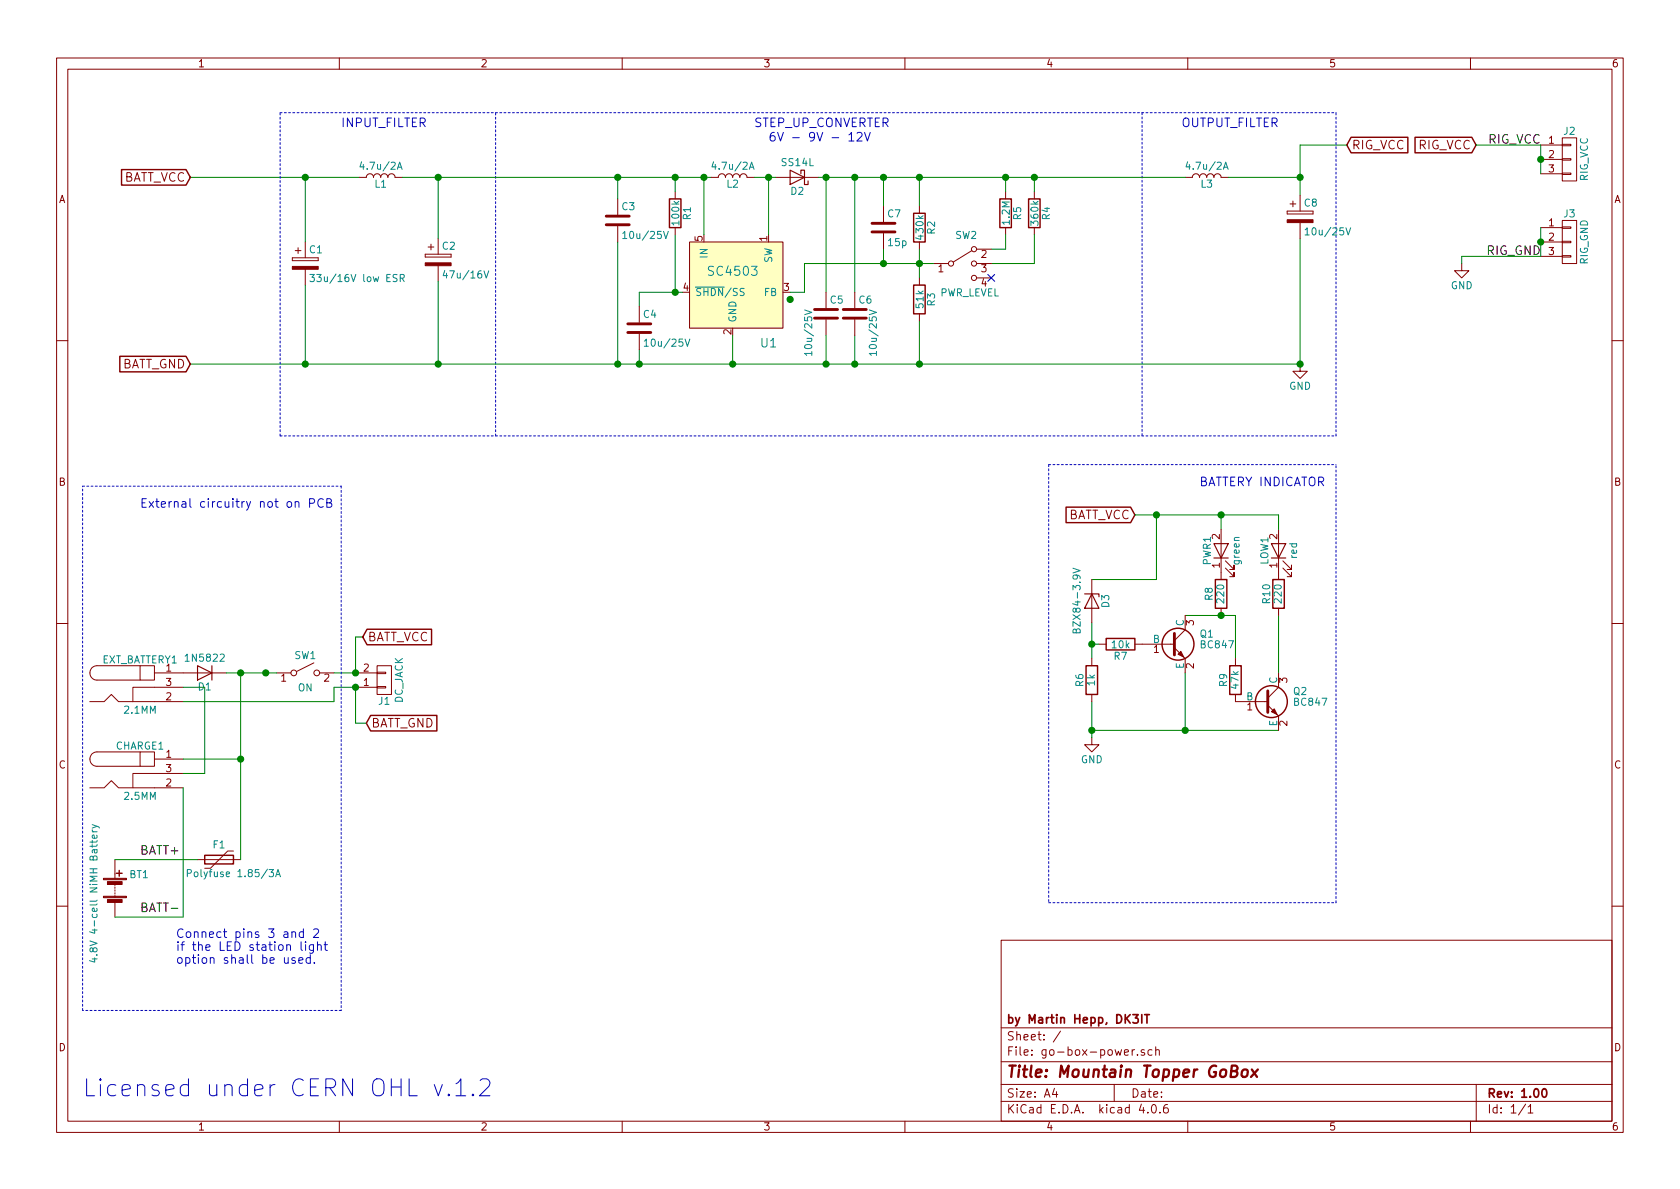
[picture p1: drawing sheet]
<svg xmlns="http://www.w3.org/2000/svg" width="297mm" height="210mm" viewBox="0 0 297 210" stroke-linecap="round" stroke-linejoin="round" font-family="sans-serif">
<g fill="none" stroke="#840000" stroke-width=".18">
<path d="M10 10.3h277v189.9h-277zM12 12.2h273v186.1h-273zM60 10.3v1.9M110 10.3v1.9M160 10.3v1.9M210 10.3v1.9M260 10.3v1.9M63.5 31.4h1.3a.63 .63 0 0 1 .6-.7 .63 .63 0 0 1 .6 .7 .63 .63 0 0 1 .7-.7 .63 .63 0 0 1 .6 .7 .63 .63 0 0 1 .6-.7 .63 .63 0 0 1 .7 .7 .63 .63 0 0 1 .6-.7 .63 .63 0 0 1 .6 .7h1.3M109.2 35.2v2.8M109.2 40v2.8M119.4 33.9v1.3M125.7 31.4h1.3a.63 .63 0 0 1 .6-.7 .63 .63 0 0 1 .7 .7 .63 .63 0 0 1 .6-.7 .63 .63 0 0 1 .6 .7 .63 .63 0 0 1 .7-.7 .63 .63 0 0 1 .6 .7 .63 .63 0 0 1 .6-.7 .63 .63 0 0 1 .7 .7h1.2"/>
<path d="M137.2 31.4h7.6M156.2 36.4v2.8M162.6 36.4v1.3M177.8 33.9v1.3M182.9 33.9v1.3M209.5 31.4h1.3a.63 .63 0 0 1 .7-.7 .63 .63 0 0 1 .6 .7 .63 .63 0 0 1 .6-.7 .63 .63 0 0 1 .7 .7 .63 .63 0 0 1 .6-.7 .63 .63 0 0 1 .6 .7 .63 .63 0 0 1 .7-.7 .63 .63 0 0 1 .6 .7h1.3M227.6 37.3v.5zM227.6 37.8h4.6zM227.6 37.3h4.6zM228.1 36.1h1M228.6 35.6v1M229.9 34.5v2.8"/>
<path d="M229.9 39.4v2.8M232.2 37.3v.5zM272.4 25.6h3.8M272.4 28.2h3.8M272.4 30.7h3.8M276.2 30.6h1.5v.3h-1.5zM276.2 28.1h1.5v.2h-1.5zM276.2 25.5h1.5v.3h-1.5zM276.2 24.4h2.6v7.6h-2.6zM276.2 39h2.6v7.6h-2.6zM51.7 45.6v.5zM51.7 46.1h4.6z"/>
<path d="M51.7 45.6h4.6zM52.2 44.3h1M52.7 43.8v1M54 42.8v2.8M54 47.6v2.8M56.3 45.6v.5zM75.2 45v.5zM75.2 45.5h4.6zM75.2 45h4.6zM75.7 43.7h1M76.2 43.2v1M77.5 42.2v2.8"/>
<path d="M77.5 47v2.8M79.8 45v.5zM113 54.2v2.8M113 59v2.8M119.4 40.3v1.2M121.9 42.8h16.5v15.2h-16.5zM146 51.7v2.8M146 56.5v2.8M151.1 51.7v2.8M151.1 56.5v2.8M156.2 41.3v2.8M162.6 42.8v1.3"/>
<path d="M162.6 49.1v1.3M162.6 55.5v1.3M165.1 46.6h2.5M171.8 44.3l-3.3 2M172.7 46.6h2.6M172.7 44.1h2.6M172.7 49.1h2.6M177.8 40.3v1.2M182.9 40.3v1.2M258.4 46.6v1.3h-1.2l1.2 1.2 1.3-1.2h-1.3M272.4 40.3h3.8M272.4 42.8h3.8"/>
<path d="M272.4 45.3h3.8M276.2 45.2h1.5v.3h-1.5zM276.2 42.7h1.5v.2h-1.5zM276.2 40.1h1.5v.3h-1.5zM10 60.2h2M229.9 64.4v1.3h1.2l-1.2 1.2-1.3-1.2h1.3M285 60.2h2M215.9 93.6v8.9M216.7 99.2l1.5 1.5v-.8v.8h-.8M226.1 93.6v8.9M226.8 99.2l1.5 1.5v-.8v.8h-.7M10 110.3h2"/>
<path d="M24.8 117.7h2.5v2.6h-2.5zM24.8 117.7h-7.7a1.27 1.27 0 0 0-1.2 1.3 1.27 1.27 0 0 0 1.2 1.3h7.7M27.3 119h12.7M48.9 119h2.5M55.5 117.2l-3 1.5M56.5 119h2.6M62.9 119h3.8M66.7 118.9h1.5v.2h-1.5zM66.7 117.7h2.5v5.1h-2.5zM193 102.5v7.6M193 116.5v1.2M194.3 113.9h1.3"/>
<path d="M200.7 113.9h6.9M207.6 114.5l1.9 2v2.5M209.5 108.8v2.6l-1.9 1.9M215.9 107.6v1.2M216.7 100.5l1.5 1.5v-.8v.8h-.8M218.4 116.5v1.2M226.1 107.6v1.2M226.1 119v2.5l-1.9 1.9M226.8 100.5l1.5 1.5v-.8v.8h-.7M285 110.3h2M15.9 124.1h2.5l1.3-1.3 1.3 1.3h11.4M15.9 139.3h2.5l1.3-1.3 1.3 1.3h11.4"/>
<path d="M24.8 133h2.5v2.5h-2.5zM24.8 133h-7.7a1.27 1.27 0 0 0-1.2 1.2 1.27 1.27 0 0 0 1.2 1.3h7.7M27.3 134.2h5.1M32.4 121.5h-8.9v2.6M32.4 136.8h-8.9v2.5M62.9 121.5h3.8M66.7 121.4h1.5v.3h-1.5zM193 130.4v1.3h1.3l-1.3 1.3-1.2-1.3h1.2M193 122.8v1.3M218.4 122.8v1.3h5.8M224.2 124.7l1.9 1.9v2.6M20.3 152v3.3"/>
<path d="M20.3 156.3v.3M20.3 156.8v.3M20.3 157.3v.3M20.3 157.9v.2M20.3 158.4v.2M20.3 159.6v2.6M34.9 152h7.6M41.3 150.5h-1l-3.1 3h-1M10 160.2h2M177 166.3h108v32h-108zM285 160.2h2M60 198.3v1.9"/>
<path d="M110 198.3v1.9M160 198.3v1.9M177 194.8h108M177 191.8h108M177 187.8h108M177 181.8h108M186.4 192.5l-.3 1h.9M186.8 193v1M187.5 182.3l-1.3 2M197 191.8v3M200.2 185.6v1M200.6 185.6l-.4 .3"/>
<path d="M201.1 186.5v.1M201.8 195.2l-.4 1.1h1M202.3 185.7a.37 .37 0 0 0-.5 .1v.2l.5 .2 .1 .1-.2 .3-.4-.1M202.9 196.7v.1M203.7 185.7l-.4-.1-.3 .3v.6l.3 .1 .4-.1M203.8 195.4l.1-.1a.81 .81 0 0 1 .6 .6 .81 .81 0 0 1-.3 .8l-.1 .1a.8 .8 0 0 1-.6-.6 .8 .8 0 0 1 .3-.8zM204.3 185.7l.2-.1 .4 .1 .1 .9M204.3 185.1v1.5M205.1 196.7v.1M206.4 195.3a.59 .59 0 0 0-.7 .7l.1 .7 .2 .1 .5-.1 .1-.5-.2-.2-.4-.1-.3 .3M210 198.3v1.9M260 198.3v1.9"/>
<path d="M261 191.8v6.5M269.7 195.2l-1.2 2M270.2 195.8l.4-.5v1.5M270.2 196.8h.8"/>
<circle cx="168.1" cy="46.6" r=".46"/>
<circle cx="172.2" cy="46.6" r=".46"/>
<circle cx="172.2" cy="49.1" r=".46"/>
<circle cx="172.2" cy="44.1" r=".46"/>
<circle cx="51.9" cy="119" r=".51"/>
<circle cx="56" cy="119" r=".51"/>
</g>
<path d="M200.3 179.4h.9l-.5 .6 .5 .1v.7l-.2 .1-.7-.1M201.9 179.4v1.5M202.4 179.4h.8M202.8 179.4v1.5M272.8 192.7l.2-.2a.81 .81 0 0 1 .6 .6 .81 .81 0 0 1-.3 .8l-.2 .1a.79 .79 0 0 1-.3-1.3z" fill="none" stroke="#840000" stroke-width=".3"/>
<path d="M219.7 189.3a.51 .51 0 0 1 .5-.2 .51 .51 0 0 1 .4 .4l-.1 .6a.54 .54 0 0 1-.5 .4 .54 .54 0 0 1-.5-.4zM221.3 189.1l.9 1.3M222.4 189.1l-1.2 1.3" fill="none" stroke="#840000" stroke-width=".41"/>
<g fill="none" stroke="#0000c2" stroke-width=".18">
<path d="M150.1 23.8l.4-.4v1.5M150.1 24.9h.9M151.5 23.6l.3-.2h.3l.2 .2 .1 .2-.1 .3-.8 .8h.9M152.9 23.4l.5 1.5 .5-1.5M52.2 88.8h.1a.36 .36 0 0 1 .6 .1v.8M54.7 89l.8-.1 .1-.2-.1-.4-.2-.1h-.6v1.5M57.1 88.3a.62 .62 0 0 0-.7 0 .62 .62 0 0 0-.2 .7 .58 .58 0 0 0 .3 .6 .58 .58 0 0 0 .6 0M57.8 88.9l.6-.1 .2-.2-.1-.3-.2-.1h-.5v1.5h.6l.2-.1 .1-.4-.4-.3M51.6 164.9l.1-.1a.36 .36 0 0 1 .6 .2v.8M52.2 169.4l-.4-.1-.2 .3 .1 .2 .5 .1v.4h-.6M52.8 169.8l.8-.1-.1-.3-.4-.1-.3 .3 .1 .7h.6M53.2 166.5v1.4l.3 .2"/>
<path d="M53.6 164.8a.48 .48 0 0 0-.6 .1v.7a.48 .48 0 0 0 .6 .1M53.6 164.3v1.5M54 166.5v.2M54 167.1v1M54.9 169.4a.48 .48 0 0 0-.7 .1v.7a.48 .48 0 0 0 .7 .1M54.9 168.8v1.6M55.4 167.1v1.2l-.3 .3-.3-.1M55.4 167.1a.48 .48 0 0 0-.6 .1v.7a.48 .48 0 0 0 .6 .1M55.4 164.4l.3-.1h.3l.3 .1v.3v.2l-.9 .9h.9M55.6 170.2v.2M56.1 167.2l.1-.1a.36 .36 0 0 1 .6 .2v.8M56.1 166.5v1.6"/>
<path d="M57.3 167.1h.6M57.5 166.5v1.4l.4 .2M76.8 191.8l.7 2 .7-2M79.3 193.5l.2 .1-.2 .2-.1-.2 .1-.1v.3M80.6 191.6l.6-.4 .3-.4v3M80.6 193.8h1.7M83.6 193.5l.2 .1-.2 .2-.1-.2 .1-.1v.3M84.9 191.1l.4-.3h.7a.84 .84 0 0 1 .5 1.3l-1.7 1.7h1.8"/>
</g>
<g fill="none" stroke="#840000" stroke-width=".25">
<path d="M21.5 30h11.4l.8 1.4-.8 1.3h-11.4zM118.4 35.2h2v5.1h-2zM161.5 37.7h2.1v5.1h-2.1zM176.8 35.2h2v5.1h-2zM181.9 35.2h2v5.1h-2zM238.9 24.3h10v2.7h-10l-.8-1.4zM250.2 24.3h10l.8 1.3-.8 1.4h-10zM161.5 50.4h2.1v5.1h-2.1zM21.2 63h11.7l.8 1.4-.8 1.4h-11.7zM188.5 89.7h11.4l.8 1.4-.8 1.3h-11.4zM64.9 111.3h11.4v2.7h-11.4l-.8-1.4zM192 117.7h2.1v5.1h-2.1z"/>
<path d="M195.6 112.9h5.1v2h-5.1zM214.9 102.5h2v5.1h-2zM217.4 117.7h2.1v5.1h-2.1zM225 102.5h2.1v5.1h-2.1zM65.5 126.5h11.7v2.8h-11.7l-.7-1.4zM20.6 154.4h1M21.1 153.9v1M36.2 151.3h5.1v1.5h-5.1z"/>
<circle cx="208.3" cy="113.9" r="2.82"/>
<circle cx="224.8" cy="124.1" r="2.82"/>
</g>
<path d="M139.7 30.1l2.5 1.3-2.5 1.2zM141.6 30.7v-.6h.6v2.5h.7v-.6M214.6 96.1h2.6l-1.3 2.6zM214.6 98.7h2.6M224.8 96.1h2.5l-1.2 2.6zM224.8 98.7h2.5M34.9 117.7l2.6 1.3-2.6 1.3zM37.5 117.7v2.6M191.8 105h2.5v.5M193 105l1.3 2.6h-2.5z" fill="none" stroke="#840000" stroke-width=".2"/>
<path d="M107.2 39.7h4.1M107.2 38.2h4.1M154.2 39.5h4M111 58.8h4.1M111 57.3h4.1M144 56.3h4.1M144 54.7h4.1M149.1 56.3h4.1M149.1 54.7h4.1M154.2 41h4M207.6 112v3.8M224.2 122.2v3.8" fill="none" stroke="#840000" stroke-width=".51"/>
<path d="M121.9 42.8h16.5v15.2h-16.5z" fill="#ffffc2" stroke="#ffffc2" stroke-width=".18"/>
<g fill="none" stroke="#008484" stroke-width=".18">
<path d="M70.3 29.9l.4-1.2 .4 1.2M70.4 29.6h.6M132.5 29.9l.4-1.2 .4 1.2M132.6 29.6h.6M216.3 29.9l.4-1.2 .4 1.2M216.4 29.6h.6M54.8 48.5h.8l-.5 .5 .4 .1v.6l-.2 .1-.5-.1M70.8 49.2l.6-.1v-.5l-.6-.1v1.3M71.1 49.2l.4 .6M78.6 47.8l-.2 .9h.7M85.6 47.9l.4 1.3 .4-1.3M110.1 41.3l.4-.4v1.3"/>
<path d="M110.1 42.2h.7M117.3 40.9l.4 1.3 .5-1.3M121.1 60l.4 1.2 .5-1.2M122.9 50.8h5.2M131.6 51l-.7 .1v.4l.5 .2 .2 .3-.3 .3-.4-.1M142.3 54.8l1.2 .4-1.2 .4M153.7 54.8l1.3 .4-1.3 .4M230.8 40.6l.3-.3v1.2M230.8 41.5h.7M238 40.3l.4 1.2 .4-1.2M113.9 60.3l.4-.3v1.2M113.9 61.2h.7"/>
<path d="M143.5 62.5h-1.2l.3 .4M143.5 62.1v.8M155 62.5h-1.3l.4 .4M155 62.1v.8M189.7 100.5l1.3 .4-1.3 .4M190.3 111.5l.3-.3h.3l.1 .2v.5h-1.3l.1-.6h.4l.1 .6M16.3 146.7l.3 .4M16.3 145.8l1.2 .4 .1 .2M16.3 147.1h.9M17.1 147.7l.1 .4-.2 .1h-.6v-.5l.2-.1 .1 .6M17.2 146.1l-.9 .3M33.1 154.4h.6l.1-.5-.7-.1v1.2"/>
<path d="M47.6 153.8h.8l-.5 .4 .4 .2v.5l-.2 .1-.5-.1M48.7 155l.4-1.2 .5 1.2M48.9 154.7h.6M16.3 169.6h.9M16.7 169.4v.7l-.9-.2M17 168.9h.2"/>
</g>
<g fill="#840000" stroke="#840000" stroke-width=".18">
<path d="M51.7 47.1h4.6v.5h-4.6z"/>
<path d="M18.3 158.5h4.1v.2h-4.1z"/>
<path d="M18.3 155.3h4.1v.3h-4.1z"/>
<path d="M19 159.1h2.6v.5h-2.6z"/>
<path d="M19 155.9h2.6v.5h-2.6z"/>
<path d="M75.2 46.5h4.6v.5h-4.6z"/>
<path d="M227.6 38.9h4.6v.5h-4.6z"/>
<path d="M208.3 115.7l.5-.5 .5 1z"/>
<path d="M224.8 125.9l.5-.6 .5 1.1z"/>
</g>
<g fill="none" stroke="#0000c2" stroke-width=".18" stroke-dasharray=".3 .4">
<path d="M49.5 19.9h186.7M201.9 19.9v57.2M49.5 77.1h186.7M49.5 77.1v-57.2M87.6 77.1v-57.2M236.2 77.1v-57.2M14.6 86h45.7M60.3 86v92.7M185.4 82.2h50.8M185.4 82.2v77.4M185.4 159.6h50.8M236.2 159.6v-77.4"/>
<path d="M14.6 178.7v-92.7M60.3 178.7h-45.7"/>
</g>
<g fill="none" stroke="#008400" stroke-width=".18">
<path d="M33.7 31.4h29.8M54 31.4v11.4M71.1 31.4h54.6M77.5 31.4v10.8M109.2 31.4v3.8M119.4 31.4v2.5M124.5 31.4v10.1M133.3 31.4h3.9M135.9 31.4v10.1M144.8 31.4h64.7M146 31.4v20.3M151.1 31.4v20.3"/>
<path d="M156.2 31.4v5M162.6 31.4v5M177.8 31.4v2.5M182.9 31.4v2.5M217.2 31.4h12.7M238.1 25.6h-8.2v8.9M261 25.6h11.4v5.1M54 50.4v14M77.5 49.8v14.6M109.2 42.8v21.6M119.4 41.5v10.2M120.6 51.7h-7.6v2.5"/>
<path d="M129.5 59.3v5.1M146 59.3v5.1M151.1 59.3v5.1M156.2 44.1v2.5M162.6 44.1v5M162.6 56.8v7.6M165.1 46.6h-22.9v5.1h-2.5M177.8 41.5v2.6h-2.5M182.9 41.5v5.1h-7.6M229.9 42.2v22.2h-196.2M272.4 40.3v5h-14v1.3M113 61.8v2.6"/>
<path d="M200.7 91.1h25.4v2.5M204.5 91.1v11.4h-11.5M215.9 91.1v2.5M40 119h8.9M42.5 119v33M64.1 112.6h-1.2v6.4h-3.8M193 110.1v6.4M193 113.9h1.3M209.5 108.8h8.9v7.7M209.5 119v10.2M226.1 108.8v10.2M32.4 124.1h26.7v-2.6h3.8v6.4h1.9"/>
<path d="M32.4 134.2h10.1M32.4 139.3v22.9h-12.1M32.4 121.5h3.8v15.3h-3.8M193 124.1v6.3M193 129.2h33.1M20.3 152h14.6"/>
</g>
<g fill="#008400" stroke="#008400" stroke-width=".25">
<circle cx="124.5" cy="31.4" r=".51"/>
<circle cx="135.9" cy="31.4" r=".51"/>
<circle cx="156.2" cy="46.6" r=".51"/>
<circle cx="156.2" cy="31.4" r=".51"/>
<circle cx="162.6" cy="31.4" r=".51"/>
<circle cx="162.6" cy="46.6" r=".51"/>
<circle cx="129.5" cy="64.4" r=".51"/>
<circle cx="162.6" cy="64.4" r=".51"/>
<circle cx="182.9" cy="31.4" r=".51"/>
<circle cx="119.4" cy="31.4" r=".51"/>
<circle cx="119.4" cy="51.7" r=".51"/>
<circle cx="177.8" cy="31.4" r=".51"/>
<circle cx="215.9" cy="91.1" r=".51"/>
<circle cx="204.5" cy="91.1" r=".51"/>
<circle cx="193" cy="113.9" r=".51"/>
<circle cx="209.6" cy="129.2" r=".51"/>
<circle cx="109.2" cy="31.4" r=".51"/>
<circle cx="113" cy="64.4" r=".51"/>
<circle cx="193" cy="129.2" r=".51"/>
<circle cx="62.9" cy="119" r=".51"/>
<circle cx="42.5" cy="119" r=".51"/>
<circle cx="42.5" cy="134.2" r=".51"/>
<circle cx="62.9" cy="121.5" r=".51"/>
<circle cx="54" cy="31.4" r=".51"/>
<circle cx="77.5" cy="31.4" r=".51"/>
<circle cx="139.7" cy="53" r=".51"/>
<circle cx="109.2" cy="64.4" r=".51"/>
<circle cx="77.5" cy="64.4" r=".51"/>
<circle cx="54" cy="64.4" r=".51"/>
<circle cx="229.9" cy="31.4" r=".51"/>
<circle cx="47" cy="119" r=".51"/>
<circle cx="146.1" cy="31.4" r=".51"/>
<circle cx="151.1" cy="31.4" r=".51"/>
<circle cx="146.1" cy="64.4" r=".51"/>
<circle cx="151.1" cy="64.4" r=".51"/>
<circle cx="229.9" cy="64.4" r=".51"/>
<circle cx="215.9" cy="108.8" r=".51"/>
<circle cx="272.4" cy="42.8" r=".51"/>
<circle cx="272.4" cy="28.2" r=".51"/>
</g>
<path d="M174.7 48.5l1.2 1.3M175.9 48.5l-1.2 1.3" fill="none" stroke="#000084" stroke-width=".18"/>
<text font-size="4.2" fill="#0000c2" x="14.6" y="193.9">Licensed under CERN OHL v.1.2</text>
<text font-size="2.8" fill="#840000" x="178" y="190.5">Title: Mountain Topper GoBox</text>
<text font-size="2.2" fill="#008484" x="125.5" y="48.8">SC4503</text>
<g font-size="2.1" fill="#0000c2">
<text x="60.3" y="22.5">INPUT_FILTER</text>
<text x="133.3" y="22.5">STEP_UP_CONVERTER</text>
<text x="208.9" y="22.5">OUTPUT_FILTER</text>
<text x="135.9" y="25">6V - 9V - 12V</text>
<text x="24.8" y="89.8">External circuitry not on PCB</text>
<text x="212.1" y="86">BATTERY INDICATOR</text>
<text x="31.1" y="165.9">Connect pins 3 and 2</text>
<text x="31.1" y="168.1">if the LED station light</text>
<text x="31.1" y="170.4">option shall be used.</text>
</g>
<g font-size="2.1" fill="#840000">
<text x="239" y="26.4">RIG_VCC</text>
<text x="250.6" y="26.4">RIG_VCC</text>
<text x="21.4" y="32.1">BATT_VCC</text>
<text x="21.2" y="65.1">BATT_GND</text>
<text x="188.4" y="91.8">BATT_VCC</text>
<text x="65" y="113.4">BATT_VCC</text>
<text x="65.7" y="128.6">BATT_GND</text>
<text x="178" y="184">Sheet: /</text>
<text x="178" y="181">by Martin Hepp, DK3IT</text>
<text x="178" y="186.7">File: go-box-power.sch</text>
<text x="178" y="196.9">KiCad E.D.A. kicad 4.0.6</text>
<text x="178" y="194.1">Size: A4</text>
<text x="200" y="194.1">Date:</text>
<text x="263" y="194.1">Rev: 1.00</text>
<text x="263" y="196.9">Id: 1/1</text>
</g>
<g font-size="2.1">
<text x="263" y="25.4">RIG_VCC</text>
<text x="262.7" y="45.1">RIG_GND</text>
<text x="24.8" y="151.1">BATT+</text>
<text x="24.8" y="161.3">BATT-</text>
</g>
<text font-size="2.1" fill="#008484" x="134.5" y="61.4">U1</text>
<g font-size="1.8" fill="#840000">
<text x="35" y="11.9">1</text>
<text x="85" y="11.9">2</text>
<text x="135" y="11.9">3</text>
<text x="185" y="11.9">4</text>
<text x="235" y="11.9">5</text>
<text x="285" y="11.9">6</text>
<text x="273.8" y="25.4">1</text>
<text x="273.8" y="27.9">2</text>
<text x="10.4" y="35.9">A</text>
<text x="273.8" y="30.5">3</text>
<text x="285.4" y="35.9">A</text>
<text x="273.8" y="40">1</text>
<text x="124.2" y="42.6" transform="rotate(-90 124.2 42.6)">5</text>
<text x="135.6" y="42.6" transform="rotate(-90 135.6 42.6)">1</text>
<text x="173.5" y="45.6">2</text>
<text x="273.8" y="42.5">2</text>
<text x="273.8" y="45.1">3</text>
<text x="120.8" y="51.4">4</text>
<text x="138.6" y="51.4">3</text>
<text x="165.9" y="48.1">1</text>
<text x="173.5" y="48.1">3</text>
<text x="173.5" y="50.7">4</text>
<text x="129.3" y="59.2" transform="rotate(-90 129.3 59.2)">2</text>
<text x="10.4" y="85.9">B</text>
<text x="285.4" y="85.9">B</text>
<text x="215.6" y="100.4" transform="rotate(-90 215.6 100.4)">1</text>
<text x="225.8" y="100.4" transform="rotate(-90 225.8 100.4)">1</text>
<text x="211.1" y="110.6" transform="rotate(-90 211.1 110.6)">3</text>
<text x="29.4" y="118.7">1</text>
<text x="64.3" y="118.7">2</text>
<text x="204" y="115.4">1</text>
<text x="211.1" y="118.2" transform="rotate(-90 211.1 118.2)">2</text>
<text x="29.4" y="123.8">2</text>
<text x="29.4" y="121.3">3</text>
<text x="49.7" y="120.5">1</text>
<text x="57.3" y="120.5">2</text>
<text x="64.3" y="121.3">1</text>
<text x="220.5" y="125.6">1</text>
<text x="227.6" y="120.7" transform="rotate(-90 227.6 120.7)">3</text>
<text x="227.6" y="128.4" transform="rotate(-90 227.6 128.4)">2</text>
<text x="10.4" y="135.9">C</text>
<text x="29.4" y="134">1</text>
<text x="29.4" y="136.5">3</text>
<text x="285.4" y="135.9">C</text>
<text x="29.4" y="139.1">2</text>
<text x="10.4" y="185.9">D</text>
<text x="285.4" y="185.9">D</text>
<text x="35" y="199.9">1</text>
<text x="85" y="199.9">2</text>
<text x="135" y="199.9">3</text>
<text x="185" y="199.9">4</text>
<text x="235" y="199.9">5</text>
<text x="285" y="199.9">6</text>
</g>
<g font-size="1.8" fill="#008484">
<text x="276.5" y="23.8">J2</text>
<text x="64.2" y="30">4.7u/2A</text>
<text x="126.4" y="30">4.7u/2A</text>
<text x="138.3" y="29.4">SS14L</text>
<text x="210.2" y="30">4.7u/2A</text>
<text x="66.3" y="33.2">L1</text>
<text x="128.5" y="33.2">L2</text>
<text x="139.9" y="34.4">D2</text>
<text x="212.3" y="33.2">L3</text>
<text x="280.7" y="32.1" transform="rotate(-90 280.7 32.1)">RIG_VCC</text>
<text x="110" y="37.2">C3</text>
<text x="120.1" y="39.7" transform="rotate(-90 120.1 39.7)">100k</text>
<text x="122.1" y="38.8" transform="rotate(-90 122.1 38.8)">R1</text>
<text x="157" y="38.4">C7</text>
<text x="165.3" y="41.4" transform="rotate(-90 165.3 41.4)">R2</text>
<text x="178.5" y="39.6" transform="rotate(-90 178.5 39.6)">1.2M</text>
<text x="180.5" y="38.8" transform="rotate(-90 180.5 38.8)">R5</text>
<text x="183.6" y="39.7" transform="rotate(-90 183.6 39.7)">360k</text>
<text x="185.6" y="38.8" transform="rotate(-90 185.6 38.8)">R4</text>
<text x="230.6" y="36.5">C8</text>
<text x="231.4" y="41.6">10u/25V</text>
<text x="276.5" y="38.4">J3</text>
<text x="54.7" y="44.8">C1</text>
<text x="78.2" y="44.1">C2</text>
<text x="110.7" y="42.2">10u/25V</text>
<text x="125.1" y="45.6" transform="rotate(-90 125.1 45.6)">IN</text>
<text x="136.5" y="46.7" transform="rotate(-90 136.5 46.7)">SW</text>
<text x="157.1" y="43.5">15p</text>
<text x="163.3" y="42.2" transform="rotate(-90 163.3 42.2)">430k</text>
<text x="168.9" y="42.2">SW2</text>
<text x="280.7" y="46.8" transform="rotate(-90 280.7 46.8)">RIG_GND</text>
<text x="56.1" y="49.9">33u/16V low ESR</text>
<text x="79" y="49.2">47u/16V</text>
<text x="122.9" y="52.3">SHDN/SS</text>
<text x="135.1" y="52.3">FB</text>
<text x="146.8" y="53.7">C5</text>
<text x="151.9" y="53.7">C6</text>
<text x="166" y="52.4">PWR_LEVEL</text>
<text x="256.5" y="51.1">GND</text>
<text x="113.8" y="56.2">C4</text>
<text x="130.2" y="57" transform="rotate(-90 130.2 57)">GND</text>
<text x="163.3" y="54.4" transform="rotate(-90 163.3 54.4)">51k</text>
<text x="165.3" y="54.1" transform="rotate(-90 165.3 54.1)">R3</text>
<text x="114.6" y="61.3">10u/25V</text>
<text x="143.6" y="62.2" transform="rotate(-90 143.6 62.2)">10u/25V</text>
<text x="155" y="62.2" transform="rotate(-90 155 62.2)">10u/25V</text>
<text x="227.9" y="68.9">GND</text>
<text x="215.6" y="95.3" transform="rotate(-90 215.6 95.3)">2</text>
<text x="225.8" y="95.3" transform="rotate(-90 225.8 95.3)">2</text>
<text x="214.1" y="99.9" transform="rotate(-90 214.1 99.9)">PWR1</text>
<text x="219.2" y="99.8" transform="rotate(-90 219.2 99.8)">green</text>
<text x="224.2" y="99.9" transform="rotate(-90 224.2 99.9)">LOW1</text>
<text x="229.3" y="98.7" transform="rotate(-90 229.3 98.7)">red</text>
<text x="196.1" y="107.4" transform="rotate(-90 196.1 107.4)">D3</text>
<text x="214.4" y="106.1" transform="rotate(-90 214.4 106.1)">R8</text>
<text x="216.4" y="106.5" transform="rotate(-90 216.4 106.5)">220</text>
<text x="224.6" y="106.6" transform="rotate(-90 224.6 106.6)">R10</text>
<text x="226.6" y="106.5" transform="rotate(-90 226.6 106.5)">220</text>
<text x="191" y="111.1" transform="rotate(-90 191 111.1)">BZX84-3.9V</text>
<text x="203.8" y="113.7">B</text>
<text x="209.3" y="110.7" transform="rotate(-90 209.3 110.7)">C</text>
<text x="212.2" y="112.7">Q1</text>
<text x="17.9" y="117.3">EXT_BATTERY1</text>
<text x="33.1" y="117">1N5822</text>
<text x="52.1" y="116.5">SW1</text>
<text x="196.6" y="114.6">10k</text>
<text x="197" y="116.7">R7</text>
<text x="209.3" y="118.3" transform="rotate(-90 209.3 118.3)">E</text>
<text x="212.4" y="114.6">BC847</text>
<text x="35.1" y="122.1">D1</text>
<text x="52.7" y="122.2">ON</text>
<text x="67" y="124.6">J1</text>
<text x="71.2" y="124.4" transform="rotate(-90 71.2 124.4)">DC_JACK</text>
<text x="191.5" y="121.4" transform="rotate(-90 191.5 121.4)">R6</text>
<text x="193.6" y="121.2" transform="rotate(-90 193.6 121.2)">1k</text>
<text x="216.9" y="121.4" transform="rotate(-90 216.9 121.4)">R9</text>
<text x="219" y="121.7" transform="rotate(-90 219 121.7)">47k</text>
<text x="220.3" y="123.8">B</text>
<text x="225.8" y="120.9" transform="rotate(-90 225.8 120.9)">C</text>
<text x="228.7" y="122.9">Q2</text>
<text x="229" y="124.8">BC847</text>
<text x="22.1" y="126.2">2.1MM</text>
<text x="225.8" y="128.5" transform="rotate(-90 225.8 128.5)">E</text>
<text x="20.4" y="132.5">CHARGE1</text>
<text x="191.1" y="134.9">GND</text>
<text x="22.1" y="141.4">2.5MM</text>
<text x="22.9" y="155.3">BT1</text>
<text x="34.2" y="155.1">Polyfuse 1.85/3A</text>
<text x="37.7" y="150">F1</text>
<text x="17.2" y="168.1" transform="rotate(-90 17.2 168.1)">4.8V 4-cell NiMH Battery</text>
</g>
</svg>
